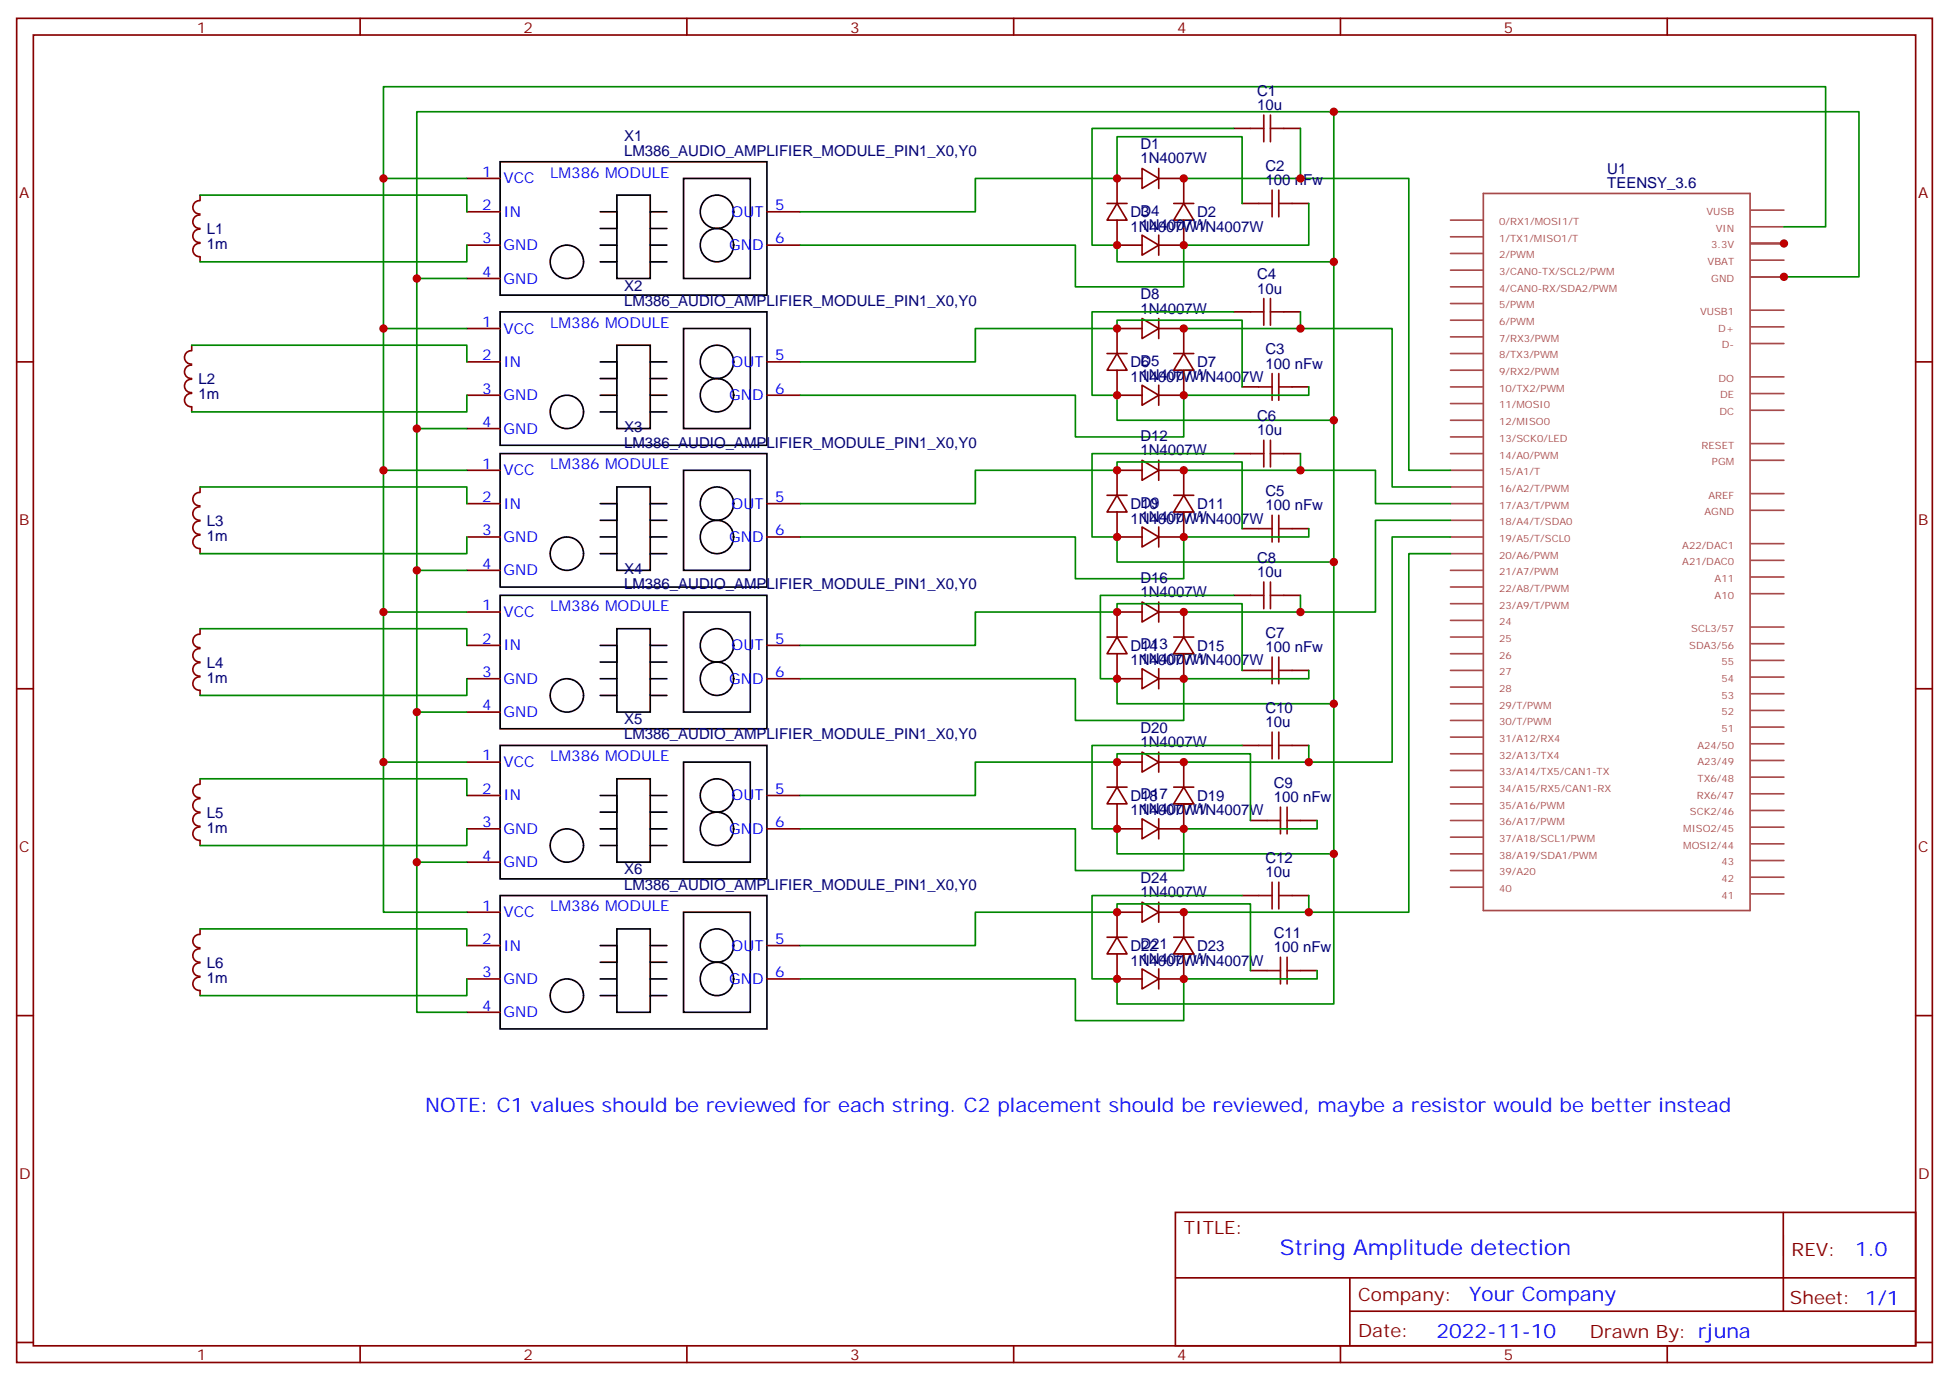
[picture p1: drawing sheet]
<svg xmlns="http://www.w3.org/2000/svg" width="412mm" height="292mm" viewBox="0 0 412 292" stroke-linecap="round" stroke-linejoin="round" font-family="sans-serif">
<g fill="none" stroke="#870000" stroke-width=".35">
<path d="M3.5 3.9h405.4v284.3h-405.4zM7.1 7.4h398.2v277.3h-398.2zM76.2 3.9v3.5M145.3 3.9v3.5M214.5 3.9v3.5M283.6 3.9v3.5M352.8 3.9v3.5M98.8 37.7h7M241.7 35.6l3.5 2.1-3.5 2.2zM241.7 37.7h-5.3v5.3M245.2 37.7h5.3v5.3M245.2 35.6v4.3"/>
<path d="M261.1 27.2h3.5M271.6 27.2h3.6M42.3 48.5a1.41 1.41 0 0 0-1.5 1.4 1.41 1.41 0 0 0 1.5 1.4M42.3 45.5a1.41 1.41 0 0 0-1.5 1.4 1.41 1.41 0 0 0 1.5 1.4M42.3 51.5a1.41 1.41 0 0 0-1.5 1.4 1.41 1.41 0 0 0 1.5 1.4M42.3 42.5a1.41 1.41 0 0 0-1.5 1.4 1.41 1.41 0 0 0 1.5 1.4M42.3 41.3v1M42.3 54.3v1.1M98.8 44.8h7M98.8 51.9h7M98.8 58.9h7M162.3 44.8h7"/>
<path d="M162.3 51.9h7M234.2 43h4.3M236.4 43l2.1 3.6h-4.3zM236.4 46.6v5.3h5.3M241.7 49.7l3.5 2.2-3.5 2.1zM245.2 49.7v4.3M248.4 43h4.2M250.5 43l2.1 3.6h-4.2zM250.5 46.6v5.3h-5.3M262.8 43h3.5M273.4 43h3.5M3.5 76.6h3.6"/>
<path d="M40.5 77.2a1.41 1.41 0 0 0-1.5 1.5 1.41 1.41 0 0 0 1.5 1.4M40.5 74.2a1.41 1.41 0 0 0-1.5 1.4 1.41 1.41 0 0 0 1.5 1.4M40.6 73v1.1M98.8 76.6h7M98.8 69.5h7M162.3 76.6h7M234.2 74.8h4.3M236.4 74.8l2.1 3.5h-4.3zM236.4 78.3v5.3h5.3M241.7 67.4l3.5 2.1-3.5 2.1zM241.7 69.5h-5.3v5.3M245.2 69.5h5.3v5.3"/>
<path d="M245.2 67.4v4.2M248.4 74.8h4.2M250.5 74.8l2.1 3.5h-4.2zM250.5 78.3v5.3h-5.3M261.1 66h3.5M271.6 66h3.6M405.3 76.6h3.6M40.5 80.2a1.41 1.41 0 0 0-1.5 1.4 1.41 1.41 0 0 0 1.5 1.4M40.5 83.2a1.41 1.41 0 0 0-1.5 1.4 1.41 1.41 0 0 0 1.5 1.4M40.6 86.1v1M98.8 83.6h7M98.8 90.7h7"/>
<path d="M98.8 99.5h7M162.3 83.6h7M241.7 81.5l3.5 2.1-3.5 2.1zM241.7 97.4l3.5 2.1-3.5 2.1zM241.7 99.5h-5.3v5.3M245.2 99.5h5.3v5.3M245.2 81.5v4.2M245.2 97.4v4.2M261.1 96h3.5M262.8 81.8h3.5M271.6 96h3.6M273.4 81.8h3.5"/>
<path d="M42.3 110.2a1.41 1.41 0 0 0-1.5 1.4 1.41 1.41 0 0 0 1.5 1.4M42.3 107.2a1.41 1.41 0 0 0-1.5 1.4 1.41 1.41 0 0 0 1.5 1.4M42.3 113.2a1.41 1.41 0 0 0-1.5 1.4 1.41 1.41 0 0 0 1.5 1.4M42.3 104.2a1.41 1.41 0 0 0-1.5 1.4 1.41 1.41 0 0 0 1.5 1.4M42.3 103v1.1M42.3 116.1v1M98.8 106.5h7M98.8 113.6h7M162.3 106.5h7M162.3 113.6h7M234.2 104.8h4.3M236.4 104.8l2.1 3.5h-4.3z"/>
<path d="M236.4 108.3v5.3h5.3M241.7 111.5l3.5 2.1-3.5 2.1zM245.2 111.5v4.2M248.4 104.8h4.2M250.5 104.8l2.1 3.5h-4.2zM250.5 108.3v5.3h-5.3M262.8 111.8h3.5M273.4 111.8h3.5M42.3 137.2a1.41 1.41 0 0 0-1.5 1.4 1.41 1.41 0 0 0 1.5 1.4M42.3 134.2a1.41 1.41 0 0 0-1.5 1.4 1.41 1.41 0 0 0 1.5 1.4M42.3 133v1.1M98.8 120.6h7"/>
<path d="M98.8 129.5h7M98.8 136.5h7M162.3 136.5h7M234.2 134.8h4.3M236.4 134.8l2.1 3.5h-4.3zM236.4 138.3v5.3h5.3M241.7 127.4l3.5 2.1-3.5 2.1zM241.7 129.5h-5.3v5.3M245.2 129.5h5.3v5.3M245.2 127.4v4.2M248.4 134.8h4.2M250.5 134.8l2.1 3.5h-4.2z"/>
<path d="M250.5 138.3v5.3h-5.3M261.1 125.9h3.5M271.6 125.9h3.6M3.5 145.7h3.6M42.3 140.2a1.41 1.41 0 0 0-1.5 1.4 1.41 1.41 0 0 0 1.5 1.4M42.3 143.2a1.41 1.41 0 0 0-1.5 1.4 1.41 1.41 0 0 0 1.5 1.4M42.3 146v1.1M98.8 143.6h7M98.8 150.6h7M162.3 143.6h7M241.7 141.5l3.5 2.1-3.5 2.1zM241.7 159.1l3.5 2.1-3.5 2.1z"/>
<path d="M245.2 141.5v4.2M245.2 159.1v4.2M262.8 141.8h3.5M262.8 157.7h3.5M273.4 141.8h3.5M273.4 157.7h3.5M405.3 145.7h3.6M42.3 172a1.41 1.41 0 0 0-1.5 1.4 1.41 1.41 0 0 0 1.5 1.4M42.3 169a1.41 1.41 0 0 0-1.5 1.4 1.41 1.41 0 0 0 1.5 1.4M42.3 174.9a1.41 1.41 0 0 0-1.5 1.5 1.41 1.41 0 0 0 1.5 1.4M42.3 165.9a1.41 1.41 0 0 0-1.5 1.4 1.41 1.41 0 0 0 1.5 1.4M42.3 164.7v1.1"/>
<path d="M42.3 177.8v1.1M98.8 161.2h7M98.8 168.3h7M98.8 175.3h7M162.3 168.3h7M162.3 175.3h7M234.2 166.5h4.3M236.4 166.5l2.1 3.5h-4.3zM236.4 170v5.3h5.3M241.7 173.2l3.5 2.1-3.5 2.1zM241.7 161.2h-5.3v5.3M245.2 161.2h5.3v5.3"/>
<path d="M245.2 173.2v4.2M248.4 166.5h4.2M250.5 166.5l2.1 3.5h-4.2zM250.5 170v5.3h-5.3M264.6 173.6h3.5M275.2 173.6h3.5M42.3 197.7a1.41 1.41 0 0 0-1.5 1.4 1.41 1.41 0 0 0 1.5 1.4M42.3 196.5v1.1M98.8 182.4h7M98.8 193h7M234.2 198.3h4.3M236.4 198.3l2.1 3.5h-4.3z"/>
<path d="M241.7 190.9l3.5 2.1-3.5 2.1zM241.7 193h-5.3v5.3M245.2 193h5.3v5.3M245.2 190.9v4.2M248.4 198.3h4.2M250.5 198.3l2.1 3.5h-4.2zM262.8 189.4h3.5M273.4 189.4h3.5M3.5 214.8h3.6M42.3 203.7a1.41 1.41 0 0 0-1.5 1.4 1.41 1.41 0 0 0 1.5 1.4M42.3 200.7a1.41 1.41 0 0 0-1.5 1.4 1.41 1.41 0 0 0 1.5 1.4M42.3 206.7a1.41 1.41 0 0 0-1.5 1.4 1.41 1.41 0 0 0 1.5 1.4v1.1"/>
<path d="M98.8 200h7M98.8 207.1h7M98.8 214.1h7M162.3 200h7M162.3 207.1h7M236.4 201.8v5.3h5.3M241.7 205l3.5 2.1-3.5 2.1zM245.2 205v4.2M250.5 201.8v5.3h-5.3M264.6 205.3h3.5M275.2 205.3h3.5M405.3 214.8h3.6"/>
<path d="M248.7 256.5h156.6v28.2h-156.6zM377.3 256.5v20.9M248.7 270.3h156.5M285.6 277.4h119.6M285.6 270.3v14.1M3.5 284h3.6M76.2 284.7v3.5M145.3 284.7v3.5M214.5 284.7v3.5M283.6 284.7v3.5M352.8 284.7v3.5M405.3 284h3.6"/>
</g>
<g fill="none" stroke="#000" stroke-width=".35">
<path d="M105.8 34.2h56.5v28.2h-56.5zM144.6 37.7h14.1v21.2h-14.1zM127 44.8h3.5v3.5h-3.5M127 51.9h3.5M127 55.4h3.5M130.5 41.3h7.1v17.6h-7.1zM137.6 51.9h3.5M137.6 55.4h3.5M137.6 44.8h3.5M137.6 48.3h3.5M105.8 66h56.5v28.2h-56.5zM127 76.6h3.5v3.5h-3.5"/>
<path d="M130.5 73h7.1v17.7h-7.1zM137.6 76.6h3.5M144.6 69.5h14.1v21.2h-14.1zM105.8 96h56.5v28.2h-56.5zM127 83.6h3.5M127 87.1h3.5M137.6 83.6h3.5M137.6 87.1h3.5M137.6 80.1h3.5M144.6 99.5h14.1v21.1h-14.1zM127 106.5h3.5v3.6h-3.5M127 113.6h3.5"/>
<path d="M127 117.1h3.5M130.5 103h7.1v17.6h-7.1zM137.6 113.6h3.5M137.6 117.1h3.5M137.6 106.5h3.5M137.6 110.1h3.5M105.8 125.9h56.5v28.3h-56.5zM127 136.5h3.5v3.6h-3.5M130.5 133h7.1v17.6h-7.1zM137.6 136.5h3.5M144.6 129.5h14.1v21.1h-14.1zM105.8 157.7h56.5v28.2h-56.5z"/>
<path d="M127 143.6h3.5M127 147.1h3.5M137.6 143.6h3.5M137.6 147.1h3.5M137.6 140.1h3.5M127 168.3h3.5v3.5h-3.5M127 175.3h3.5M127 178.9h3.5M130.5 164.7h7.1v17.7h-7.1zM137.6 175.3h3.5M137.6 178.9h3.5M137.6 168.3h3.5"/>
<path d="M137.6 171.8h3.5M144.6 161.2h14.1v21.2h-14.1zM105.8 189.4h56.5v28.3h-56.5zM130.5 196.5h7.1v17.6h-7.1zM144.6 193h14.1v21.1h-14.1zM127 200h3.5v3.6h-3.5M127 207.1h3.5M127 210.6h3.5M137.6 207.1h3.5M137.6 210.6h3.5M137.6 200h3.5M137.6 203.6h3.5"/>
<circle cx="119.9" cy="55.4" r="3.5"/>
<circle cx="151.7" cy="44.8" r="3.5"/>
<circle cx="151.7" cy="51.9" r="3.5"/>
<circle cx="151.7" cy="76.6" r="3.5"/>
<circle cx="119.9" cy="87.1" r="3.5"/>
<circle cx="151.7" cy="83.6" r="3.5"/>
<circle cx="119.9" cy="117.1" r="3.5"/>
<circle cx="151.7" cy="106.5" r="3.5"/>
<circle cx="151.7" cy="113.6" r="3.5"/>
<circle cx="151.7" cy="136.5" r="3.5"/>
<circle cx="119.9" cy="147.1" r="3.5"/>
<circle cx="151.7" cy="143.6" r="3.5"/>
<circle cx="119.9" cy="178.9" r="3.5"/>
<circle cx="151.7" cy="168.3" r="3.5"/>
<circle cx="151.7" cy="175.3" r="3.5"/>
<circle cx="119.9" cy="210.6" r="3.5"/>
<circle cx="151.7" cy="207.1" r="3.5"/>
<circle cx="151.7" cy="200" r="3.5"/>
</g>
<g fill="none" stroke="#008700" stroke-width=".35">
<path d="M81.1 37.7v-19.4h305.2v29.7h-8.8M98.8 37.7h-17.7v31.8M250.5 37.7h47.6v61.8h8.8M261.1 27.2h-30v24.7h5.3v3.5h45.8v-31.8h111.1v35h-15.8M275.2 27.2v10.5M282.2 23.6h-194v35.3M42.3 41.3h56.5v3.5M98.8 58.9h-10.6v31.8h10.6M98.8 51.9v3.5h-56.5M262.8 43v-14.1h-26.4v8.8h-30v7.1h-37.1M276.9 43v8.9h-26.4v8.8h-23v-8.8h-58.2M282.2 55.4v33.5h-45.8v-5.3h-5.3v-17.6h30"/>
<path d="M40.6 73h58.2v3.6M98.8 69.5h-17.7v30M169.3 76.6h37.1v-7.1h30v-1.8h26.4v14.1M250.5 69.5h44.1v33.5h12.3M275.2 66v3.5M88.2 90.7v29.9h10.6M98.8 99.5h-17.7v30M98.8 83.6v3.5h-58.2M250.5 99.5h40.5v7h15.9M275.2 96v3.5M276.9 81.8v1.8h-26.4v8.8h-23v-8.8h-58.2M282.2 88.9v30h-45.8v-5.3h-5.3v-17.6h30"/>
<path d="M42.3 103h56.5v3.5M98.8 113.6v3.5h-56.5M169.3 106.5h37.1v-7h30v-1.8h26.4v14.1M276.9 111.8v1.8h-26.4v8.8h-23v-8.8h-58.2M282.2 118.9v30h-45.8v-5.3h-3.6v-17.7h28.3M306.9 110.1h-15.9v19.4h-40.5M306.9 113.6h-12.3v47.6h-44.1M306.9 117.1h-8.8v75.9h-47.6M42.3 133h56.5v3.5M88.2 120.6v30h10.6M98.8 129.5h-17.7v31.7M169.3 136.5h37.1v-7h30v-1.8h26.4v14.1"/>
<path d="M275.2 125.9v3.6M88.2 150.6v31.8h10.6M98.8 143.6v3.5h-56.5M276.9 141.8v1.8h-26.4v8.8h-23v-8.8h-58.2M276.9 157.7v3.5M282.2 148.9v31.7h-45.8v-5.3h-5.3v-17.6h31.7M42.3 164.7h56.5v3.6M98.8 161.2h-17.7v31.8h17.7M98.8 175.3v3.6h-56.5M169.3 168.3h37.1v-7.1h30v-1.7h28.2v14.1M278.7 173.6v1.7h-28.2v8.8h-23v-8.8h-58.2M42.3 196.5h56.5v3.5"/>
<path d="M88.2 182.4v31.7h10.6M276.9 189.4v3.6M282.2 180.6v31.8h-45.8v-5.3h-5.3v-17.7h31.7M98.8 207.1v3.5h-56.5M169.3 200h37.1v-7h30v-1.8h28.2v14.1M278.7 205.3v1.8h-28.2v8.8h-23v-8.8h-58.2"/>
</g>
<g fill="none" stroke="#a64a4a" stroke-width=".35">
<path d="M306.9 46.6h7M306.9 50.1h7M306.9 53.6h7M306.9 57.2h7M313.9 40.9h56.4v151.7h-56.4zM370.5 51.5h7M370.5 58.6h7M370.5 55h7M370.5 48h7M370.5 44.4h7M306.9 60.7h7M306.9 64.2h7"/>
<path d="M306.9 67.7h7M306.9 71.3h7M306.9 74.8h7M306.9 78.3h7M370.5 69.1h7M370.5 72.7h7M370.5 79.7h7M370.5 65.6h7M306.9 81.8h7M306.9 85.4h7M306.9 88.9h7M306.9 92.4h7"/>
<path d="M306.9 96h7M306.9 99.5h7M370.5 86.8h7M370.5 83.3h7M370.5 97.4h7M370.5 93.8h7M306.9 103h7M306.9 106.5h7M306.9 110.1h7M306.9 113.6h7M306.9 117.1h7M370.5 118.5h7"/>
<path d="M370.5 115h7M370.5 107.9h7M370.5 104.4h7M306.9 120.6h7M306.9 124.2h7M306.9 127.7h7M306.9 131.2h7M306.9 134.8h7M306.9 138.3h7M370.5 139.7h7M370.5 125.6h7M370.5 122.1h7"/>
<path d="M370.5 132.6h7M370.5 136.2h7M306.9 141.8h7M306.9 145.3h7M306.9 148.9h7M306.9 152.4h7M306.9 155.9h7M306.9 159.5h7M370.5 153.8h7M370.5 150.3h7M370.5 146.8h7M370.5 143.2h7"/>
<path d="M370.5 157.3h7M306.9 163h7M306.9 166.5h7M306.9 170h7M306.9 173.6h7M306.9 177.1h7M370.5 160.9h7M370.5 175h7M370.5 178.5h7M370.5 167.9h7M370.5 171.4h7M370.5 164.4h7"/>
<path d="M306.9 180.6h7M306.9 184.1h7M306.9 187.7h7M370.5 189.1h7M370.5 185.6h7M370.5 182h7"/>
</g>
<g fill="none" stroke="#a10000" stroke-width=".35">
<path d="M264.6 27.2h2.8M267.4 24.3v5.7M268.8 27.2h2.8M268.8 24.3v5.7M266.3 43h2.9M269.2 40.2v5.7M270.6 43h2.8M270.6 40.2v5.7M264.6 66h2.8M267.4 63.1v5.7M268.8 63.1v5.7M268.8 66h2.8"/>
<path d="M269.2 79v5.7M270.6 79v5.7M264.6 96h2.8M266.3 81.8h2.9M267.4 93.1v5.7M268.8 93.1v5.7M268.8 96h2.8M270.6 81.8h2.8M266.3 111.8h2.9M269.2 109v5.7M270.6 109v5.7M270.6 111.8h2.8"/>
<path d="M264.6 125.9h2.8M267.4 123.1v5.7M268.8 123.1v5.7M268.8 125.9h2.8M269.2 139v5.6M270.6 139v5.6M266.3 141.8h2.9M266.3 157.7h2.9M269.2 154.9v5.6M270.6 154.9v5.6M270.6 141.8h2.8M270.6 157.7h2.8"/>
<path d="M268.1 173.6h2.8M270.9 170.7v5.7M272.3 173.6h2.9M272.3 170.7v5.7M266.3 189.4h2.9M269.2 186.6v5.7M270.6 186.6v5.7M270.6 189.4h2.8M268.1 205.3h2.8M270.9 202.5v5.6M272.3 202.5v5.6M272.3 205.3h2.9"/>
</g>
<g fill="#c00">
<circle cx="88.2" cy="90.7" r=".88"/>
<circle cx="88.2" cy="120.6" r=".88"/>
<circle cx="88.2" cy="150.6" r=".88"/>
<circle cx="88.2" cy="182.4" r=".88"/>
<circle cx="81.1" cy="161.2" r=".88"/>
<circle cx="81.1" cy="129.5" r=".88"/>
<circle cx="81.1" cy="99.5" r=".88"/>
<circle cx="81.1" cy="69.5" r=".88"/>
<circle cx="236.4" cy="37.7" r=".88"/>
<circle cx="250.5" cy="51.9" r=".88"/>
<circle cx="250.5" cy="83.6" r=".88"/>
<circle cx="236.4" cy="69.5" r=".88"/>
<circle cx="250.5" cy="113.6" r=".88"/>
<circle cx="236.4" cy="99.5" r=".88"/>
<circle cx="250.5" cy="143.6" r=".88"/>
<circle cx="236.4" cy="129.5" r=".88"/>
<circle cx="250.5" cy="175.3" r=".88"/>
<circle cx="236.4" cy="161.2" r=".88"/>
<circle cx="250.5" cy="207.1" r=".88"/>
<circle cx="236.4" cy="193" r=".88"/>
<circle cx="377.5" cy="51.5" r=".88"/>
<circle cx="377.5" cy="58.6" r=".88"/>
<circle cx="236.4" cy="51.9" r=".88"/>
<circle cx="236.4" cy="83.6" r=".88"/>
<circle cx="282.2" cy="55.4" r=".88"/>
<circle cx="236.4" cy="113.6" r=".88"/>
<circle cx="282.2" cy="88.9" r=".88"/>
<circle cx="236.4" cy="143.6" r=".88"/>
<circle cx="282.2" cy="118.9" r=".88"/>
<circle cx="236.4" cy="175.3" r=".88"/>
<circle cx="282.2" cy="148.9" r=".88"/>
<circle cx="236.4" cy="207.1" r=".88"/>
<circle cx="282.2" cy="180.6" r=".88"/>
<circle cx="250.5" cy="37.7" r=".88"/>
<circle cx="250.5" cy="69.5" r=".88"/>
<circle cx="250.5" cy="99.5" r=".88"/>
<circle cx="250.5" cy="129.5" r=".88"/>
<circle cx="250.5" cy="161.2" r=".88"/>
<circle cx="250.5" cy="193" r=".88"/>
<circle cx="81.1" cy="37.7" r=".88"/>
<circle cx="88.2" cy="58.9" r=".88"/>
<circle cx="282.2" cy="23.6" r=".88"/>
<circle cx="275.2" cy="37.7" r=".88"/>
<circle cx="275.2" cy="69.5" r=".88"/>
<circle cx="275.2" cy="99.5" r=".88"/>
<circle cx="275.2" cy="129.5" r=".88"/>
<circle cx="276.9" cy="161.2" r=".88"/>
<circle cx="276.9" cy="193" r=".88"/>
</g>
<text font-size="4.6" fill="#00f" x="270.8" y="265.5">String Amplitude detection</text>
<g font-size="4.2" fill="#00f">
<text x="90" y="235.3">NOTE: C1 values should be reviewed for each string. C2 placement should be reviewed, maybe a resistor would be better instead</text>
<text x="392.5" y="265.7">1.0</text>
<text x="310.9" y="275.3">Your Company</text>
<text x="304" y="283.1">2022-11-10</text>
</g>
<g font-size="3.9" fill="#800">
<text x="250.5" y="261.1">TITLE:</text>
<text x="379.1" y="265.7">REV:</text>
<text x="287.4" y="275.3">Company:</text>
<text x="378.7" y="275.9">Sheet: 1/1</text>
<text x="287.4" y="282.9">Date:</text>
<text x="336.4" y="283">Drawn By: rjuna</text>
</g>
<g font-size="3.2" fill="#800">
<text x="41.6" y="6.9">1</text>
<text x="110.8" y="6.9">2</text>
<text x="179.9" y="6.9">3</text>
<text x="249.1" y="6.9">4</text>
<text x="318.2" y="6.9">5</text>
<text x="4.1" y="42">A</text>
<text x="405.9" y="42">A</text>
<text x="4.1" y="111.1">B</text>
<text x="405.9" y="111.1">B</text>
<text x="4.1" y="180.3">C</text>
<text x="405.9" y="180.3">C</text>
<text x="4.1" y="249.4">D</text>
<text x="405.9" y="249.4">D</text>
<text x="41.6" y="287.7">1</text>
<text x="110.8" y="287.7">2</text>
<text x="179.9" y="287.7">3</text>
<text x="249.1" y="287.7">4</text>
<text x="318.2" y="287.7">5</text>
</g>
<g font-size="3.2" fill="#000080">
<text x="266" y="23.3">10u</text>
<text x="266" y="20.2">C1</text>
<text x="132" y="29.7">X1</text>
<text x="132" y="33">LM386_AUDIO_AMPLIFIER_MODULE_PIN1_X0,Y0</text>
<text x="241.3" y="34.6">1N4007W</text>
<text x="241.3" y="31.5">D1</text>
<text x="267.8" y="39.2">100 nFw</text>
<text x="267.8" y="36.1">C2</text>
<text x="340.1" y="39.9">TEENSY_3.6</text>
<text x="340.1" y="36.8">U1</text>
<text x="239.2" y="46">D3</text>
<text x="241.3" y="45.6">D4</text>
<text x="253.3" y="46">D2</text>
<text x="43.7" y="52.7">1m</text>
<text x="43.7" y="49.5">L1</text>
<text x="239.2" y="49">1N4007W1N4007W</text>
<text x="266" y="59">C4</text>
<text x="132" y="64.7">LM386_AUDIO_AMPLIFIER_MODULE_PIN1_X0,Y0</text>
<text x="132" y="61.5">X2</text>
<text x="241.3" y="63.3">D8</text>
<text x="266" y="62.1">10u</text>
<text x="241.3" y="66.3">1N4007W</text>
<text x="239.2" y="77.7">D6</text>
<text x="241.3" y="77.4">D5</text>
<text x="253.3" y="77.7">D7</text>
<text x="267.8" y="78">100 nFw</text>
<text x="267.8" y="74.9">C3</text>
<text x="42" y="81.3">L2</text>
<text x="241.3" y="80.4">1N4007W</text>
<text x="253.3" y="80.8">1N4007W</text>
<text x="42" y="84.4">1m</text>
<text x="266" y="89">C6</text>
<text x="132" y="94.7">LM386_AUDIO_AMPLIFIER_MODULE_PIN1_X0,Y0</text>
<text x="132" y="91.5">X3</text>
<text x="241.3" y="93.2">D12</text>
<text x="266" y="92.1">10u</text>
<text x="241.3" y="96.3">1N4007W</text>
<text x="239.2" y="107.7">D10</text>
<text x="241.3" y="107.4">D9</text>
<text x="253.3" y="107.7">D11</text>
<text x="267.8" y="107.9">100 nFw</text>
<text x="267.8" y="104.9">C5</text>
<text x="43.7" y="111.3">L3</text>
<text x="241.3" y="110.4">1N4007W</text>
<text x="253.3" y="110.8">1N4007W</text>
<text x="43.7" y="114.4">1m</text>
<text x="266" y="119">C8</text>
<text x="132" y="124.7">LM386_AUDIO_AMPLIFIER_MODULE_PIN1_X0,Y0</text>
<text x="132" y="121.5">X4</text>
<text x="241.3" y="123.2">D16</text>
<text x="266" y="122.1">10u</text>
<text x="241.3" y="126.3">1N4007W</text>
<text x="239.2" y="137.7">D14</text>
<text x="241.3" y="137.3">D13</text>
<text x="253.3" y="137.7">D15</text>
<text x="267.8" y="137.9">100 nFw</text>
<text x="267.8" y="134.9">C7</text>
<text x="43.7" y="141.3">L4</text>
<text x="241.3" y="140.4">1N4007W</text>
<text x="253.3" y="140.8">1N4007W</text>
<text x="43.7" y="144.4">1m</text>
<text x="132" y="153.2">X5</text>
<text x="241.3" y="155">D20</text>
<text x="267.8" y="153.8">10u</text>
<text x="267.8" y="150.8">C10</text>
<text x="132" y="156.4">LM386_AUDIO_AMPLIFIER_MODULE_PIN1_X0,Y0</text>
<text x="241.3" y="158">1N4007W</text>
<text x="269.5" y="166.6">C9</text>
<text x="43.7" y="173">L5</text>
<text x="239.2" y="169.4">D18</text>
<text x="241.3" y="172.2">1N4007W</text>
<text x="241.3" y="169.1">D17</text>
<text x="253.3" y="172.5">1N4007W</text>
<text x="253.3" y="169.4">D19</text>
<text x="269.5" y="169.7">100 nFw</text>
<text x="43.7" y="176.1">1m</text>
<text x="132" y="185">X6</text>
<text x="267.8" y="185.6">10u</text>
<text x="267.8" y="182.5">C12</text>
<text x="132" y="188.2">LM386_AUDIO_AMPLIFIER_MODULE_PIN1_X0,Y0</text>
<text x="241.3" y="189.8">1N4007W</text>
<text x="241.3" y="186.7">D24</text>
<text x="239.2" y="201.2">D22</text>
<text x="241.3" y="203.9">1N4007W</text>
<text x="241.3" y="200.8">D21</text>
<text x="253.3" y="201.2">D23</text>
<text x="269.5" y="201.4">100 nFw</text>
<text x="269.5" y="198.4">C11</text>
<text x="43.7" y="207.9">1m</text>
<text x="43.7" y="204.8">L6</text>
<text x="253.3" y="204.3">1N4007W</text>
</g>
<g font-size="3.2" fill="#00f">
<text x="102.1" y="37.4">1</text>
<text x="106.5" y="38.8">VCC</text>
<text x="116.4" y="37.6">LM386 MODULE</text>
<text x="102.1" y="44.4">2</text>
<text x="106.5" y="45.9">IN</text>
<text x="154.8" y="45.9">OUT</text>
<text x="164" y="44.4">5</text>
<text x="102.1" y="51.5">3</text>
<text x="106.5" y="52.9">GND</text>
<text x="154.3" y="52.9">GND</text>
<text x="164" y="51.5">6</text>
<text x="102.1" y="58.6">4</text>
<text x="106.5" y="60">GND</text>
<text x="102.1" y="69.1">1</text>
<text x="106.5" y="70.6">VCC</text>
<text x="116.4" y="69.3">LM386 MODULE</text>
<text x="102.1" y="76.2">2</text>
<text x="106.5" y="77.6">IN</text>
<text x="154.8" y="77.6">OUT</text>
<text x="164" y="76.2">5</text>
<text x="102.1" y="83.3">3</text>
<text x="164" y="83.3">6</text>
<text x="106.5" y="84.7">GND</text>
<text x="154.3" y="84.7">GND</text>
<text x="102.1" y="90.3">4</text>
<text x="106.5" y="91.7">GND</text>
<text x="102.1" y="99.1">1</text>
<text x="106.5" y="100.5">VCC</text>
<text x="116.4" y="99.3">LM386 MODULE</text>
<text x="102.1" y="106.2">2</text>
<text x="106.5" y="107.6">IN</text>
<text x="154.8" y="107.6">OUT</text>
<text x="164" y="106.2">5</text>
<text x="102.1" y="113.2">3</text>
<text x="164" y="113.2">6</text>
<text x="106.5" y="114.7">GND</text>
<text x="154.3" y="114.7">GND</text>
<text x="102.1" y="120.3">4</text>
<text x="106.5" y="121.7">GND</text>
<text x="102.1" y="129.1">1</text>
<text x="106.5" y="130.5">VCC</text>
<text x="116.4" y="129.3">LM386 MODULE</text>
<text x="102.1" y="136.2">2</text>
<text x="106.5" y="137.6">IN</text>
<text x="154.8" y="137.6">OUT</text>
<text x="164" y="136.2">5</text>
<text x="102.1" y="143.2">3</text>
<text x="164" y="143.2">6</text>
<text x="106.5" y="144.6">GND</text>
<text x="154.3" y="144.6">GND</text>
<text x="102.1" y="150.3">4</text>
<text x="106.5" y="151.7">GND</text>
<text x="102.1" y="160.9">1</text>
<text x="116.4" y="161">LM386 MODULE</text>
<text x="102.1" y="167.9">2</text>
<text x="106.5" y="162.3">VCC</text>
<text x="164" y="167.9">5</text>
<text x="106.5" y="169.3">IN</text>
<text x="154.8" y="169.3">OUT</text>
<text x="102.1" y="175">3</text>
<text x="106.5" y="176.4">GND</text>
<text x="154.3" y="176.4">GND</text>
<text x="164" y="175">6</text>
<text x="102.1" y="182">4</text>
<text x="106.5" y="183.4">GND</text>
<text x="102.1" y="192.6">1</text>
<text x="106.5" y="194">VCC</text>
<text x="116.4" y="192.8">LM386 MODULE</text>
<text x="102.1" y="199.7">2</text>
<text x="106.5" y="201.1">IN</text>
<text x="154.8" y="201.1">OUT</text>
<text x="164" y="199.7">5</text>
<text x="102.1" y="206.7">3</text>
<text x="106.5" y="208.1">GND</text>
<text x="154.3" y="208.1">GND</text>
<text x="164" y="206.7">6</text>
<text x="102.1" y="213.8">4</text>
<text x="106.5" y="215.2">GND</text>
</g>
<g font-size="2.1" fill="#a54b4b">
<text x="317.2" y="47.6">0/RX1/MOSI1/T</text>
<text x="361.1" y="45.5">VUSB</text>
<text x="317.2" y="51.1">1/TX1/MISO1/T</text>
<text x="362" y="52.5">3.3V</text>
<text x="363" y="49">VIN</text>
<text x="317.2" y="54.7">2/PWM</text>
<text x="317.2" y="58.2">3/CAN0-TX/SCL2/PWM</text>
<text x="361.3" y="56.1">VBAT</text>
<text x="362.1" y="59.6">GND</text>
<text x="317.2" y="61.7">4/CAN0-RX/SDA2/PWM</text>
<text x="317.2" y="65.2">5/PWM</text>
<text x="317.2" y="68.8">6/PWM</text>
<text x="359.7" y="66.7">VUSB1</text>
<text x="363.6" y="70.2">D+</text>
<text x="317.2" y="72.3">7/RX3/PWM</text>
<text x="317.2" y="75.8">8/TX3/PWM</text>
<text x="364.4" y="73.7">D-</text>
<text x="317.2" y="79.4">9/RX2/PWM</text>
<text x="317.2" y="82.9">10/TX2/PWM</text>
<text x="363.7" y="80.8">DO</text>
<text x="317.2" y="86.4">11/MOSI0</text>
<text x="317.2" y="89.9">12/MISO0</text>
<text x="363.8" y="87.8">DC</text>
<text x="364" y="84.3">DE</text>
<text x="317.2" y="93.5">13/SCK0/LED</text>
<text x="360" y="94.9">RESET</text>
<text x="317.2" y="97">14/A0/PWM</text>
<text x="317.2" y="100.5">15/A1/T</text>
<text x="362.2" y="98.4">PGM</text>
<text x="317.2" y="104.1">16/A2/T/PWM</text>
<text x="317.2" y="107.6">17/A3/T/PWM</text>
<text x="361.5" y="105.5">AREF</text>
<text x="317.2" y="111.1">18/A4/T/SDA0</text>
<text x="360.6" y="109">AGND</text>
<text x="317.2" y="114.6">19/A5/T/SCL0</text>
<text x="317.2" y="118.2">20/A6/PWM</text>
<text x="356" y="119.6">A21/DAC0</text>
<text x="356" y="116">A22/DAC1</text>
<text x="317.2" y="121.7">21/A7/PWM</text>
<text x="317.2" y="125.2">22/A8/T/PWM</text>
<text x="362.8" y="123.1">A11</text>
<text x="317.2" y="128.7">23/A9/T/PWM</text>
<text x="362.8" y="126.6">A10</text>
<text x="317.2" y="132.3">24</text>
<text x="317.2" y="135.8">25</text>
<text x="357.4" y="137.2">SDA3/56</text>
<text x="357.9" y="133.7">SCL3/57</text>
<text x="317.2" y="139.3">26</text>
<text x="317.2" y="142.9">27</text>
<text x="364.3" y="140.7">55</text>
<text x="317.2" y="146.4">28</text>
<text x="317.2" y="149.9">29/T/PWM</text>
<text x="364.3" y="147.8">53</text>
<text x="364.3" y="144.3">54</text>
<text x="317.2" y="153.4">30/T/PWM</text>
<text x="364.3" y="154.9">51</text>
<text x="364.3" y="151.3">52</text>
<text x="317.2" y="157">31/A12/RX4</text>
<text x="317.2" y="160.5">32/A13/TX4</text>
<text x="359.2" y="161.9">A23/49</text>
<text x="359.2" y="158.4">A24/50</text>
<text x="317.2" y="164">33/A14/TX5/CAN1-TX</text>
<text x="317.2" y="167.6">34/A15/RX5/CAN1-RX</text>
<text x="359.2" y="165.4">TX6/48</text>
<text x="317.2" y="171.1">35/A16/PWM</text>
<text x="357.6" y="172.5">SCK2/46</text>
<text x="359" y="169">RX6/47</text>
<text x="317.2" y="174.6">36/A17/PWM</text>
<text x="317.2" y="178.1">37/A18/SCL1/PWM</text>
<text x="356.2" y="176">MISO2/45</text>
<text x="356.2" y="179.5">MOSI2/44</text>
<text x="317.2" y="181.7">38/A19/SDA1/PWM</text>
<text x="317.2" y="185.2">39/A20</text>
<text x="364.3" y="183.1">43</text>
<text x="317.2" y="188.7">40</text>
<text x="364.3" y="190.1">41</text>
<text x="364.3" y="186.6">42</text>
</g>
</svg>
